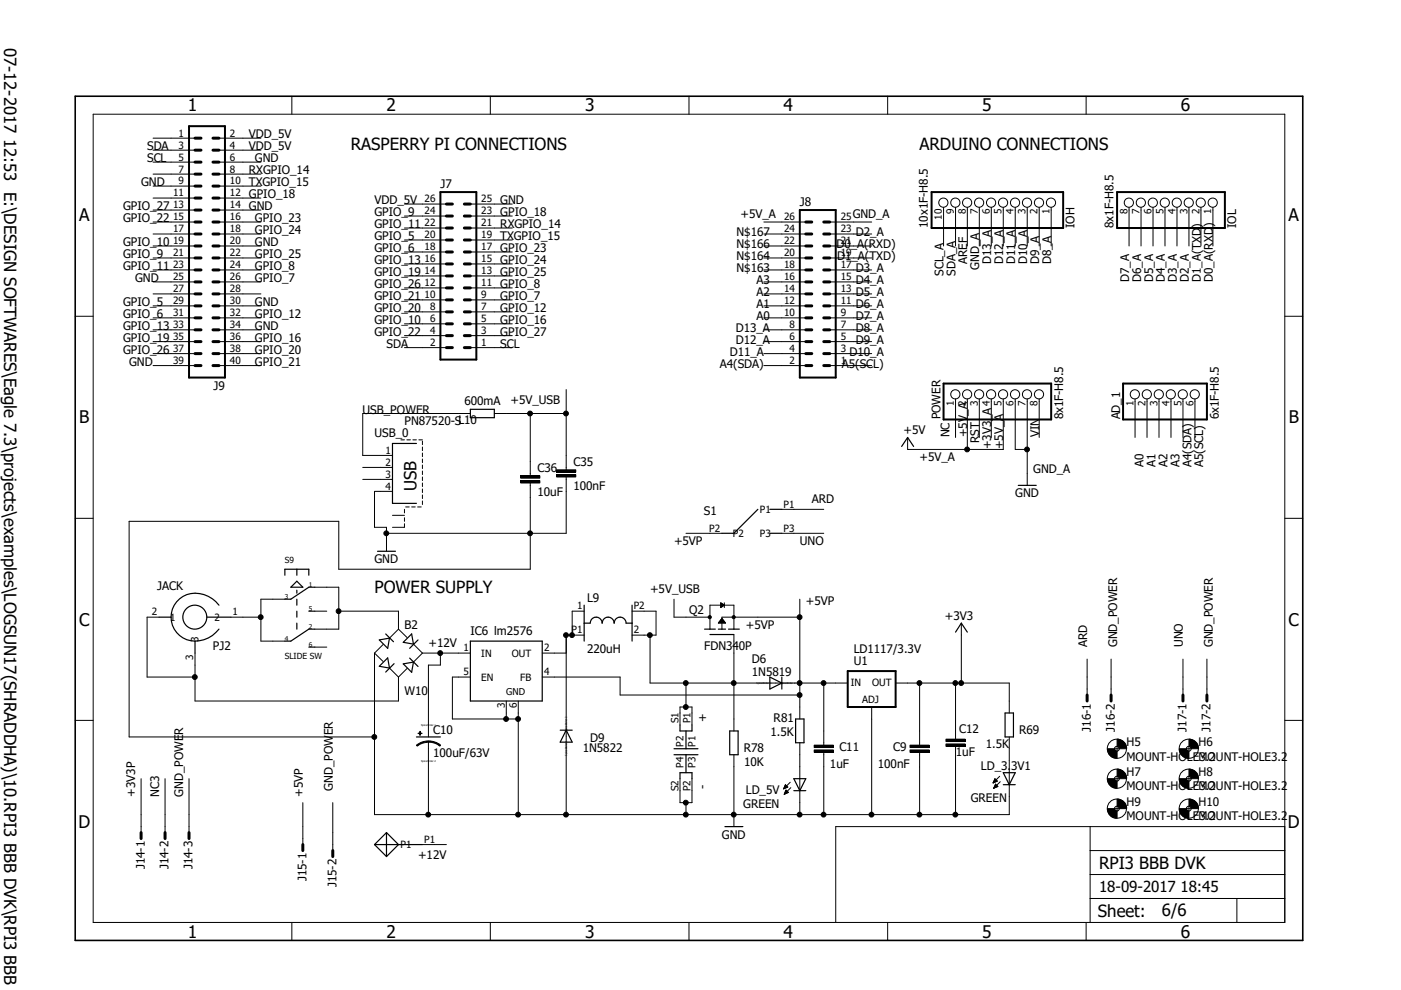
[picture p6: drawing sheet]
<svg xmlns="http://www.w3.org/2000/svg" width="297mm" height="210mm" viewBox="0 0 297 210" stroke-linecap="round" stroke-linejoin="round" font-family="sans-serif">
<g fill="none" stroke="#000" stroke-width=".21">
<path d="M19.8 24.2h252.6v171.4h-252.6zM32.5 29.3h8.8M32.5 31.8h8.8M32.5 34.4h8.8M32.5 36.9h8.8M32.5 39.5h8.8M46.4 29.3h8.9M46.4 31.8h8.9M46.4 34.4h8.9M46.4 36.9h8.9M46.4 39.5h8.9M61.9 20.4v3.8"/>
<path d="M104 20.4v3.8M146.1 20.4v3.8M188.2 20.4v3.8M230.3 20.4v3.8M32.5 42h8.8M32.5 44.5h8.8M32.5 47.1h8.8M32.5 49.6h8.8M32.5 52.2h8.8M32.5 54.7h8.8M32.5 57.2h8.8M32.5 59.8h8.8"/>
<path d="M46.4 42h8.9M46.4 44.5h8.9M46.4 47.1h8.9M46.4 49.6h8.9M46.4 52.2h8.9M46.4 54.7h8.9M46.4 57.2h8.9M46.4 59.8h8.9M85.8 58.5h8.8M85.8 56h8.8M85.8 53.4h8.8M85.8 50.9h8.8"/>
<path d="M85.8 48.3h8.8M85.8 45.8h8.8M85.8 43.3h8.8M99.7 58.5h8.9M99.7 56h8.9M99.7 53.4h8.9M99.7 50.9h8.9M99.7 48.3h8.9M99.7 45.8h8.9M99.7 43.3h8.9M162 47.1h8.8M162 49.6h8.8"/>
<path d="M162 52.2h8.8M162 54.7h8.8M162 57.2h8.8M162 59.8h8.8M175.9 47.1h8.9M175.9 49.6h8.9M175.9 52.2h8.9M175.9 54.7h8.9M175.9 57.2h8.9M175.9 59.8h8.9M200.1 44v8.2M202.6 44v8.2"/>
<path d="M205.1 44v8.2M207.6 44v8.2M210.2 44v8.2M212.7 44v8.2M215.3 44v8.2M217.8 44v8.2M220.3 44v8.2M222.9 44v8.2M239.4 44v8.2M241.9 44v8.2M244.5 44v8.2M247 44v8.2"/>
<path d="M249.5 44v8.2M252.1 44v8.2M254.6 44v8.2M257.2 44v8.2M15.9 67.1h3.9M32.5 62.3h8.8M32.5 64.9h8.8M32.5 67.4h8.8M32.5 69.9h8.8M32.5 72.4h8.8M32.5 75h8.8M32.5 77.5h8.8"/>
<path d="M46.4 62.3h8.9M46.4 64.9h8.9M46.4 67.4h8.9M46.4 69.9h8.9M46.4 72.4h8.9M46.4 75h8.9M46.4 77.5h8.9M85.8 73.7h8.8M85.8 71.2h8.8M85.8 68.7h8.8M85.8 66.1h8.8M85.8 63.6h8.8"/>
<path d="M85.8 61h8.8M99.7 73.7h8.9M99.7 71.2h8.9M99.7 68.7h8.9M99.7 66.1h8.9M99.7 63.6h8.9M99.7 61h8.9M162 62.3h8.8M162 64.9h8.8M162 67.4h8.8M162 69.9h8.8M162 72.4h8.8"/>
<path d="M162 75h8.8M162 77.5h8.8M175.9 62.3h8.9M175.9 64.9h8.9M175.9 67.4h8.9M175.9 69.9h8.9M175.9 72.4h8.9M175.9 75h8.9M175.9 77.5h8.9M272.4 67.1h3.8M76.9 99.1h6.3M85 93.3h.8"/>
<path d="M86.3 93.3h.7M87.5 93.3h.8M88.8 93.3h.8M89.6 93.5v.8M89.6 94.8v.7M89.6 96.1v.7M89.6 97.3v.8M89.6 98.6v.8M89.6 99.9v.7M99.7 87.7h-22.8v8.9h6.3M104.8 87.7h15.2M112.4 87.7v13.2"/>
<path d="M118 99.6h4.1v.5h-4.1zM120 82.6v17M202.6 84.6v8.2M205.1 84.6v10.7M207.6 84.6v8.2M210.2 84.6v8.2M212.7 84.6v10.7h-20.3v-2.5M215.3 84.6v10.7h2.5M217.8 84.6v18.3M220.3 84.6v8.2M240.7 84.6v8.2M243.2 84.6v8.2"/>
<path d="M245.7 84.6v8.2M248.3 84.6v8.2M250.8 84.6v8.2M253.4 84.6v8.2M15.9 109.9h3.9M76.9 101.6h6.3M83.2 104.2h-3.8v7.6h2.5v5.1M83.2 109.3h2.6M85.8 108v.8M85.8 109.8v.7M85.8 111v.8h-2.6M86 107.5h.8"/>
<path d="M87.3 107.5h.7M88.5 107.5h.8M89.6 101.1v.8M89.6 102.4v.8M89.6 103.7v.7M89.6 104.9v.8M89.6 106.2v.8M110.4 101.9h4.1v.5h-4.1zM110.4 100.9h4.1v.5h-4.1zM112.4 102.4v18.3h-40.6v-10.2h-44.4v45.8h52M118 100.6h4.1v.5h-4.1zM120 101.1v12h-38.1"/>
<path d="M145.4 113.1h7.7M165.8 113.1h8.9M165.8 108h8.9M272.4 109.9h3.8M33.7 130.9h-2.5v12.7h10.1M41.3 138.5v10.1h43.2v-5M49 130.9h6.3M60.4 127h-5.1v8.9h5.1M66.7 129.6h2.6M66.7 124.5h5.1v8.9h-5.1M66.7 137.2h2.6M71.8 129.6h12.7v3.8"/>
<path d="M79.4 138.5l1.8 1.8M79.4 138.5v34.2h134.6v-16.4M81.2 136.7l-1.8 1.8M84.5 133.4l-1.9 1.9M84.5 133.4l1.8 1.8M87.7 136.6l1.9 1.9M89.6 138.5l-1.9 1.9M89.6 138.5h10.1M93.4 138.5v2.5h-2.6v15.3M115 138.5h5M123.9 134.7h-3.9v38M123.9 129.6h-2.6v5.1"/>
<path d="M134 129.6h5.1v5.1h-5.1M137.8 134.7v10.1h41.9M142.9 127v3.9h7.6M150.5 133.4v-5.1h5.1v5.1M152.3 132h1.5M152.4 132h1.3M152.5 131.9h1.2M152.6 131.8h1M152.6 131.7h.9M152.7 131.6h.7M152.7 131.5h.7M152.8 127.8l.8 .5-.8 .5z"/>
<path d="M152.8 128.8h.1M152.8 128.7h.2M152.8 128.6h.3M152.8 128.5h.5M152.8 128.4h.6M152.8 128.2h.7M152.8 128.1h.5M152.8 128.1h.4M152.8 128h.3M152.8 127.9h.1M152.8 131.4h.5M152.9 131.4h.3"/>
<path d="M152.9 131.3h.3M153 131.2h.1M153.1 131.1l.7 1h-1.5zM153.6 127.8v1M155.6 134.6v20.4M169.6 127v25.4M169.6 130.9h-16.5v2.5M203.8 132.1v12.7M230.5 139.7v7.7M235.6 139.7v7.7M250.8 139.7v7.7M255.9 139.7v7.7"/>
<path d="M15.9 152.7h3.9M82.6 141.6l1.9 2M86.3 141.7l-1.8 1.9M88.3 158a3.9 3.9 0 0 1 2.5-.9v.3a3.8 3.8 0 0 0-2.3 .8zM88.6 155.4l.9 .1zM89 155.1l.1 .8zM90.8 157.1a4 4 0 0 1 2.6 .9l-.2 .2a3.6 3.6 0 0 0-2.4-.8zM90.8 157.2v15.5M99.7 143.6h-3.8v8.8h14M107.3 148.6v3.8M109.9 148.6v24.1M115 143.6h16.5v3.8h38.1"/>
<path d="M144.2 153.7v-3.8h2.5v3.8M145.4 144.8v5.1M169.6 157.5v15.2M172.6 158h4.1v.5h-4.1zM172.6 159h4.1v.5h-4.1zM174.7 144.8v13.2M174.7 159.5v13.2M184.8 149.9v22.8M189.9 144.8h24.1v6.4M192.9 158h4.1v.5h-4.1zM192.9 159h4.1v.5h-4.1zM195 144.8v13.2"/>
<path d="M195 159.5v13.2M200.6 156.7h4v.5h-4zM200.6 157.7h4v.5h-4zM202.6 144.8v11.9M202.6 158.2v14.5M234.8 158.7h1.5l.2 .4 .3 .2v1.5a1.97 1.97 0 0 1-2-2.1zM236.3 158.7h1M236.8 156.7a1.99 1.99 0 0 1 2.1 2h-1.6l-.1-.3-.4-.2zM236.8 158.2v1.1M250 158.7h1.6l.1 .4 .4 .2v1.5a1.97 1.97 0 0 1-2.1-2.1zM251.6 158.7h1M252.1 156.7a1.99 1.99 0 0 1 2 2h-1.5l-.1-.3-.4-.2z"/>
<path d="M252.1 158.2v1.1M272.4 152.7h3.8M29.9 165.1v11.4M35 165.1v11.4M40.1 165.1v11.4M64.2 170.2v8.9M70.6 170.2v10.1M89.6 179.1h5M144.2 165.1v5.1h2.5v-5.1M145.4 170.2v2.5M155.6 160v15.3M166.1 167.2h.1"/>
<path d="M166.2 167.1h.2M166.2 167h.5M166.3 167h.6M166.3 168.4h.1M166.3 166.9h.7M166.3 168.3h.2M166.4 166.8h.5M166.4 168.2h.3M166.4 166.7h.4M166.4 168.1h.5M166.4 166.6h.3M166.4 166.5h.3"/>
<path d="M166.4 168h.8M166.5 166.5h.1M166.5 167.9h.6M166.5 167.9h.5M166.5 166.4l.5 .5-.9 .4zM166.5 167.8h.4M166.6 167.7h.2M166.6 167.6h.1M167.2 168l-.5-.5-.4 .9M167.2 168l-.9 .4M167.5 165.9l-1.4 1.4M167.7 167l-1.4 1.4"/>
<path d="M210.6 166h.1M210.6 165.9h.2M210.6 165.8h.4M210.7 165.7h.5M210.7 167.1h.1M210.7 165.7h.7M210.7 167h.2M210.8 165.6h.6M210.8 167h.3M210.8 165.4h.5M210.8 166.9h.5M210.8 165.4h.4"/>
<path d="M210.8 166.8h.7M210.9 165.3h.2M210.9 166.7h.6M210.9 165.1l.5 .5-.8 .4zM210.9 165.2h.1M210.9 166.6h.5M211 166.5h.4M211 166.5h.3M211.1 166.2l.5 .6-.9 .3zM211.1 166.3h.1M211.9 164.6l-1.3 1.4M212.1 165.7l-1.4 1.4"/>
<path d="M231.1 175.3v20.3M234.8 165.1h1.5l.2 .4 .3 .1v1.5a1.97 1.97 0 0 1-2-2zM234.8 171.4h1.5l.2 .4 .3 .2v1.5a1.97 1.97 0 0 1-2-2.1zM236.3 165.1h1M236.3 171.4h1M236.8 163.1a1.99 1.99 0 0 1 2.1 2h-1.6l-.1-.3-.4-.2zM236.8 169.4a1.99 1.99 0 0 1 2.1 2h-1.6l-.1-.3-.4-.2zM236.8 164.6v1M236.8 170.9v1.1M250 165.1h1.6l.1 .4 .4 .1v1.5a1.97 1.97 0 0 1-2.1-2zM250 171.4h1.6l.1 .4 .4 .2v1.5a1.97 1.97 0 0 1-2.1-2.1zM251.6 165.1h1"/>
<path d="M251.6 171.4h1M252.1 163.1a1.99 1.99 0 0 1 2 2h-1.5l-.1-.3-.4-.2zM252.1 169.4a1.99 1.99 0 0 1 2 2h-1.5l-.1-.3-.4-.2zM252.1 164.6v1M252.1 170.9v1.1M272.4 175.3h-95.2v20.3M61.9 195.6v3.8M104 195.6v3.8M146.1 195.6v3.8M188.2 195.6v3.8M230.3 195.6v3.8M231.1 190.5h41.3"/>
<path d="M231.1 185.4h41.3M231.1 180.3h41.3M262.2 190.5v5.1"/>
<circle cx="200" cy="43" r=".98"/>
<circle cx="202.6" cy="43" r=".98"/>
<circle cx="205" cy="43" r=".98"/>
<circle cx="207.6" cy="43" r=".98"/>
<circle cx="210.1" cy="43" r=".98"/>
<circle cx="212.7" cy="43" r=".98"/>
<circle cx="215.2" cy="43" r=".98"/>
<circle cx="217.7" cy="43" r=".98"/>
<circle cx="220.3" cy="43" r=".98"/>
<circle cx="222.8" cy="43" r=".98"/>
<circle cx="239.3" cy="43" r=".98"/>
<circle cx="241.9" cy="43" r=".98"/>
<circle cx="244.4" cy="43" r=".98"/>
<circle cx="247" cy="43" r=".98"/>
<circle cx="249.5" cy="43" r=".98"/>
<circle cx="252" cy="43" r=".98"/>
<circle cx="254.6" cy="43" r=".98"/>
<circle cx="257.1" cy="43" r=".98"/>
<circle cx="112.4" cy="87.7" r=".51"/>
<circle cx="120" cy="87.7" r=".51"/>
<circle cx="202.6" cy="83.6" r=".98"/>
<circle cx="205" cy="95.3" r=".51"/>
<circle cx="205" cy="83.6" r=".98"/>
<circle cx="207.6" cy="83.6" r=".98"/>
<circle cx="210.1" cy="83.6" r=".98"/>
<circle cx="212.7" cy="83.6" r=".98"/>
<circle cx="215.2" cy="83.6" r=".98"/>
<circle cx="217.7" cy="95.3" r=".51"/>
<circle cx="217.7" cy="83.6" r=".98"/>
<circle cx="220.3" cy="83.6" r=".98"/>
<circle cx="240.6" cy="83.6" r=".98"/>
<circle cx="243.1" cy="83.6" r=".98"/>
<circle cx="245.7" cy="83.6" r=".98"/>
<circle cx="248.2" cy="83.6" r=".98"/>
<circle cx="250.8" cy="83.6" r=".98"/>
<circle cx="253.3" cy="83.6" r=".98"/>
<circle cx="81.9" cy="113.1" r=".51"/>
<circle cx="112.4" cy="113.1" r=".51"/>
<circle cx="55.3" cy="130.8" r=".51"/>
<circle cx="71.8" cy="129.6" r=".51"/>
<circle cx="93.3" cy="138.5" r=".51"/>
<circle cx="120" cy="134.7" r=".51"/>
<circle cx="121.3" cy="134.7" r=".51"/>
<circle cx="137.8" cy="134.7" r=".51"/>
<circle cx="150.5" cy="130.9" r=".33"/>
<circle cx="155.6" cy="130.9" r=".33"/>
<circle cx="169.5" cy="130.8" r=".51"/>
<circle cx="41.3" cy="143.5" r=".51"/>
<circle cx="79.4" cy="156.2" r=".51"/>
<circle cx="107.3" cy="152.4" r=".51"/>
<circle cx="109.8" cy="152.4" r=".51"/>
<circle cx="145.4" cy="144.8" r=".51"/>
<circle cx="145.4" cy="149.9" r=".51"/>
<circle cx="155.6" cy="144.8" r=".51"/>
<circle cx="169.5" cy="144.8" r=".51"/>
<circle cx="169.5" cy="147.4" r=".51"/>
<circle cx="174.6" cy="144.8" r=".51"/>
<circle cx="194.9" cy="144.8" r=".51"/>
<circle cx="202.6" cy="144.8" r=".51"/>
<circle cx="203.8" cy="144.8" r=".51"/>
<circle cx="236.8" cy="158.7" r=".51"/>
<circle cx="236.8" cy="158.7" r="2.04"/>
<circle cx="252" cy="158.7" r="2.04"/>
<circle cx="252" cy="158.7" r=".51"/>
<circle cx="90.8" cy="172.7" r=".51"/>
<circle cx="109.8" cy="172.7" r=".51"/>
<circle cx="120" cy="172.7" r=".51"/>
<circle cx="145.4" cy="170.2" r=".51"/>
<circle cx="145.4" cy="172.7" r=".51"/>
<circle cx="155.6" cy="172.7" r=".51"/>
<circle cx="169.5" cy="172.7" r=".51"/>
<circle cx="174.6" cy="172.7" r=".51"/>
<circle cx="184.8" cy="172.7" r=".51"/>
<circle cx="194.9" cy="172.7" r=".51"/>
<circle cx="202.6" cy="172.7" r=".51"/>
<circle cx="236.8" cy="171.4" r=".51"/>
<circle cx="236.8" cy="165.1" r=".51"/>
<circle cx="236.8" cy="165.1" r="2.04"/>
<circle cx="236.8" cy="171.4" r="2.04"/>
<circle cx="252" cy="171.4" r=".51"/>
<circle cx="252" cy="165.1" r="2.04"/>
<circle cx="252" cy="165.1" r=".51"/>
<circle cx="252" cy="171.4" r="2.04"/>
</g>
<path d="M15.9 20.4h260.3v179h-260.3z" fill="none" stroke="#000" stroke-width=".34"/>
<path d="M40.1 26.8h7.6v53.3h-7.6zM93.4 40.7h7.6v35.5h-7.6zM169.6 44.5h7.6v35.6h-7.6zM197.5 40.7h27.9v7.6h-27.9zM236.8 40.7h22.9v7.6h-22.9zM200.1 81.3h22.8v7.6h-22.8zM238.1 81.3h17.8v7.6h-17.8zM179.7 142.3h10.2v7.6h-10.2z" fill="none" stroke="#000" stroke-width=".42"/>
<g fill="none" stroke="#000" stroke-width=".63">
<path d="M41.3 39.5h1.3M41.3 36.9h1.3M41.3 34.4h1.3M41.3 31.8h1.3M41.3 29.3h1.3M45.2 39.5h1.2M45.2 36.9h1.2M45.2 34.4h1.2M45.2 31.8h1.2M45.2 29.3h1.2M41.3 42h1.3M41.3 44.5h1.3"/>
<path d="M41.3 47.1h1.3M41.3 49.6h1.3M41.3 52.2h1.3M41.3 54.7h1.3M41.3 57.2h1.3M41.3 59.8h1.3M45.2 42h1.2M45.2 44.5h1.2M45.2 47.1h1.2M45.2 49.6h1.2M45.2 52.2h1.2M45.2 54.7h1.2"/>
<path d="M45.2 57.2h1.2M45.2 59.8h1.2M94.6 58.5h1.3M94.6 56h1.3M94.6 53.4h1.3M94.6 50.9h1.3M94.6 48.3h1.3M94.6 45.8h1.3M94.6 43.3h1.3M98.5 58.5h1.2M98.5 56h1.2M98.5 53.4h1.2"/>
<path d="M98.5 50.9h1.2M98.5 48.3h1.2M98.5 45.8h1.2M98.5 43.3h1.2M170.8 47.1h1.3M170.8 49.6h1.3M170.8 52.2h1.3M170.8 54.7h1.3M170.8 57.2h1.3M170.8 59.8h1.3M174.7 47.1h1.2M174.7 49.6h1.2"/>
<path d="M174.7 52.2h1.2M174.7 54.7h1.2M174.7 57.2h1.2M174.7 59.8h1.2M41.3 62.3h1.3M41.3 64.9h1.3M41.3 67.4h1.3M41.3 69.9h1.3M41.3 72.4h1.3M41.3 75h1.3M41.3 77.5h1.3M45.2 62.3h1.2"/>
<path d="M45.2 64.9h1.2M45.2 67.4h1.2M45.2 69.9h1.2M45.2 72.4h1.2M45.2 75h1.2M45.2 77.5h1.2M94.6 63.6h1.3M94.6 66.1h1.3M94.6 68.7h1.3M94.6 71.2h1.3M94.6 73.7h1.3M94.6 61h1.3"/>
<path d="M98.5 63.6h1.2M98.5 66.1h1.2M98.5 68.7h1.2M98.5 71.2h1.2M98.5 73.7h1.2M98.5 61h1.2M170.8 62.3h1.3M170.8 64.9h1.3M170.8 67.4h1.3M170.8 69.9h1.3M170.8 72.4h1.3M170.8 75h1.3"/>
<path d="M170.8 77.5h1.3M174.7 62.3h1.2M174.7 64.9h1.2M174.7 67.4h1.2M174.7 69.9h1.2M174.7 72.4h1.2M174.7 75h1.2M174.7 77.5h1.2M230.5 147.4v1.2M235.6 147.4v1.2M250.8 147.4v1.2M255.9 147.4v1.2"/>
<path d="M29.9 176.5v1.3M35 176.5v1.3M40.1 176.5v1.3M64.2 179.1v1.2M70.6 180.3v1.3"/>
</g>
<g fill="none" stroke="#000" stroke-width=".25">
<path d="M88.3 94h-5.1v12.7h5.1M99.7 86.8h5.1v1.8h-5.1zM191.2 94.7l1.2-1.9 1.3 1.9M80 116.9h3.8M160.7 108l-5.1 5.1h-2.5M163.2 113.1h2.6M163.2 108h2.6M215.9 102.9h3.8M33.7 130.9h2.6M36.3 130.9a5.1 5.1 0 0 0 5 5M41.3 135.9v2.6M43.9 130.9h5.1"/>
<path d="M46.4 128.3a5.9 5.9 0 0 0-8.3-1.3 5 5 0 0 0-1.8 3.9M46.4 133.4a6.4 6.4 0 0 1-5.1 2.5M60.4 122v-1.3h5.1v1.3M62.9 123.2l1.3 1.3h-2.5zM62.9 120.7v1.3M62.9 125.1v.7M62.9 127v1.3M62.9 129.6v1.3M62.9 132.1v1.3M65.5 129.6h1.2M65.5 137.2h1.2M66.7 133.4h-1.2l-3.8 2.5h-1.3"/>
<path d="M66.7 124.5h-1.2l-3.8 2.5h-1.3M80.4 135.7l2.2-.4-.4 2.2zM81.8 134.4l1.6 1.7M82.2 139.5l.4 2.1-2.2-.3zM86.9 139.5l1.7 1.8M87.3 134.4l.4 2.2-2.2-.4zM88.6 135.7l-1.7 1.8M99.7 135.9h15.3v12.7h-15.3zM123.9 132.1h1.2a1.27 1.27 0 0 1 1.3-1.2 1.27 1.27 0 0 1 1.3 1.2 1.27 1.27 0 0 1 1.2-1.2 1.27 1.27 0 0 1 1.3 1.2 1.27 1.27 0 0 1 1.3-1.2 1.27 1.27 0 0 1 1.2 1.2h1.3M123.9 128.3v7.6M134 128.3v7.6M149.4 133.4h2.3"/>
<path d="M150.5 134.5h5.1M152.3 133.4h1.5M154.5 133.4h2.2M202.6 134l1.2-1.9 1.3 1.9M83.6 140.7l-1.8 1.8M85.5 140.8l2.2-.4-.4 2.1zM88.3 156.3h5.1M118.8 154.8h2.5M120 154.8l1.3 2.6h-2.5zM142.9 158.7h5.1M144.2 153.7v1.3h2.5v-1.3M145.4 155v3.7"/>
<path d="M154.7 155h1.8v5h-1.8zM163.2 143.6l2.6 1.2-2.6 1.3zM165.8 143.6v2.5M168.7 152.4h1.8v5.1h-1.8zM213.1 151.2h1.8v5.1h-1.8zM79.4 179.1l2.5 2.5M79.4 179.1h10.2M81.9 176.5l2.6 2.6-2.6 2.5M81.9 176.5l-2.5 2.6M81.9 176.5v5.1M142.9 160h5.1M144.2 165.1v-1.3h2.5v1.3"/>
<path d="M145.4 160v3.8M153.7 175.3h3.8M168.3 165.1h2.5l-1.2 2.5zM168.3 167.6h2.5M212.7 163.8h2.6l-1.3 2.6zM212.7 166.4h2.6"/>
<circle cx="41.3" cy="130.9" r="2.54"/>
</g>
<g fill="#000">
<path d="M118 99.6h4.1v.5h-4.1z" fill-rule="evenodd"/>
<path d="M110.4 101.9h4.1v.5h-4.1z" fill-rule="evenodd"/>
<path d="M110.4 100.9h4.1v.5h-4.1z" fill-rule="evenodd"/>
<path d="M118 100.6h4.1v.5h-4.1z" fill-rule="evenodd"/>
<path d="M88.6 155.4l.9 .1z" fill-rule="evenodd"/>
<path d="M89 155.1l.1 .8z" fill-rule="evenodd"/>
<path d="M88.3 158a3.9 3.9 0 0 1 2.5-.9v.3a3.8 3.8 0 0 0-2.3 .8z" fill-rule="evenodd"/>
<path d="M90.8 157.1a4 4 0 0 1 2.6 .9l-.2 .2a3.6 3.6 0 0 0-2.4-.8z" fill-rule="evenodd"/>
<path d="M172.6 158h4.1v.5h-4.1z" fill-rule="evenodd"/>
<path d="M172.6 159h4.1v.5h-4.1z" fill-rule="evenodd"/>
<path d="M192.9 158h4.1v.5h-4.1z" fill-rule="evenodd"/>
<path d="M192.9 159h4.1v.5h-4.1z" fill-rule="evenodd"/>
<path d="M200.6 156.7h4v.5h-4z" fill-rule="evenodd"/>
<path d="M200.6 157.7h4v.5h-4z" fill-rule="evenodd"/>
<path d="M234.8 158.7h1.5l.2 .4 .3 .2v1.5a1.97 1.97 0 0 1-2-2.1z" fill-rule="evenodd"/>
<path d="M236.8 156.7a1.99 1.99 0 0 1 2.1 2h-1.6l-.1-.3-.4-.2z" fill-rule="evenodd"/>
<path d="M250 158.7h1.6l.1 .4 .4 .2v1.5a1.97 1.97 0 0 1-2.1-2.1z" fill-rule="evenodd"/>
<path d="M252.1 156.7a1.99 1.99 0 0 1 2 2h-1.5l-.1-.3-.4-.2z" fill-rule="evenodd"/>
<path d="M234.8 165.1h1.5l.2 .4 .3 .1v1.5a1.97 1.97 0 0 1-2-2z" fill-rule="evenodd"/>
<path d="M234.8 171.4h1.5l.2 .4 .3 .2v1.5a1.97 1.97 0 0 1-2-2.1z" fill-rule="evenodd"/>
<path d="M236.8 163.1a1.99 1.99 0 0 1 2.1 2h-1.6l-.1-.3-.4-.2z" fill-rule="evenodd"/>
<path d="M236.8 169.4a1.99 1.99 0 0 1 2.1 2h-1.6l-.1-.3-.4-.2z" fill-rule="evenodd"/>
<path d="M250 165.1h1.6l.1 .4 .4 .1v1.5a1.97 1.97 0 0 1-2.1-2z" fill-rule="evenodd"/>
<path d="M250 171.4h1.6l.1 .4 .4 .2v1.5a1.97 1.97 0 0 1-2.1-2.1z" fill-rule="evenodd"/>
<path d="M252.1 163.1a1.99 1.99 0 0 1 2 2h-1.5l-.1-.3-.4-.2z" fill-rule="evenodd"/>
<path d="M252.1 169.4a1.99 1.99 0 0 1 2 2h-1.5l-.1-.3-.4-.2z" fill-rule="evenodd"/>
<circle cx="112.4" cy="87.7" r=".51"/>
<circle cx="120" cy="87.7" r=".51"/>
<circle cx="205" cy="95.3" r=".51"/>
<circle cx="217.7" cy="95.3" r=".51"/>
<circle cx="81.9" cy="113.1" r=".51"/>
<circle cx="112.4" cy="113.1" r=".51"/>
<circle cx="55.3" cy="130.8" r=".51"/>
<circle cx="71.8" cy="129.6" r=".51"/>
<circle cx="93.3" cy="138.5" r=".51"/>
<circle cx="120" cy="134.7" r=".51"/>
<circle cx="121.3" cy="134.7" r=".51"/>
<circle cx="137.8" cy="134.7" r=".51"/>
<circle cx="150.5" cy="130.9" r=".33"/>
<circle cx="155.6" cy="130.9" r=".33"/>
<circle cx="169.5" cy="130.8" r=".51"/>
<circle cx="41.3" cy="143.5" r=".51"/>
<circle cx="79.4" cy="156.2" r=".51"/>
<circle cx="107.3" cy="152.4" r=".51"/>
<circle cx="109.8" cy="152.4" r=".51"/>
<circle cx="145.4" cy="144.8" r=".51"/>
<circle cx="145.4" cy="149.9" r=".51"/>
<circle cx="155.6" cy="144.8" r=".51"/>
<circle cx="169.5" cy="144.8" r=".51"/>
<circle cx="169.5" cy="147.4" r=".51"/>
<circle cx="174.6" cy="144.8" r=".51"/>
<circle cx="194.9" cy="144.8" r=".51"/>
<circle cx="202.6" cy="144.8" r=".51"/>
<circle cx="203.8" cy="144.8" r=".51"/>
<circle cx="90.8" cy="172.7" r=".51"/>
<circle cx="109.8" cy="172.7" r=".51"/>
<circle cx="120" cy="172.7" r=".51"/>
<circle cx="145.4" cy="170.2" r=".51"/>
<circle cx="145.4" cy="172.7" r=".51"/>
<circle cx="155.6" cy="172.7" r=".51"/>
<circle cx="169.5" cy="172.7" r=".51"/>
<circle cx="174.6" cy="172.7" r=".51"/>
<circle cx="184.8" cy="172.7" r=".51"/>
<circle cx="194.9" cy="172.7" r=".51"/>
<circle cx="202.6" cy="172.7" r=".51"/>
</g>
<g font-size="3.7">
<text x="39.8" y="23.6">1</text>
<text x="81.9" y="23.6">2</text>
<text x="124.1" y="23.6">3</text>
<text x="166.1" y="23.6">4</text>
<text x="208.3" y="23.6">5</text>
<text x="250.4" y="23.6">6</text>
<text x="16.7" y="46.9">A</text>
<text x="273.2" y="46.9">A</text>
<text x="16.8" y="89.8">B</text>
<text x="273.2" y="89.8">B</text>
<text x="16.7" y="132.6">C</text>
<text x="273.2" y="132.6">C</text>
<text x="16.6" y="175.5">D</text>
<text x="273.1" y="175.5">D</text>
<text x="39.8" y="198.8">1</text>
<text x="81.9" y="198.8">2</text>
<text x="124.1" y="198.8">3</text>
<text x="166.1" y="198.8">4</text>
<text x="208.3" y="198.8">5</text>
<text x="250.4" y="198.8">6</text>
</g>
<g font-size="3.6">
<text x=".9" y="10.1" transform="rotate(90 .9 10.1)">07-12-2017 12:53 E:\DESIGN SOFTWARES\Eagle 7.3\projects\examples\LOGSUN17(SHRADDHA)\10.RPI3 BBB DVK\RPI3 BBB D</text>
<text x="74.4" y="31.8">RASPERRY PI CONNECTIONS</text>
<text x="195" y="31.8">ARDUINO CONNECTIONS</text>
<text x="88.3" y="104.2" transform="rotate(-90 88.3 104.2)">USB</text>
<text x="79.4" y="125.8">POWER SUPPLY</text>
<text x="233" y="184.1">RPI3 BBB DVK</text>
<text x="232.8" y="194.4">Sheet:</text>
<text x="246.4" y="194.3">6/6</text>
</g>
<text font-size="3.2" x="233" y="189.2">18-09-2017 18:45</text>
<g font-size="2.5">
<text x="52.8" y="29.3">VDD_5V</text>
<text x="31.2" y="34.4">SCL</text>
<text x="31.2" y="31.8">SDA</text>
<text x="52.8" y="31.8">VDD_5V</text>
<text x="54" y="34.4">GND</text>
<text x="29.9" y="39.5">GND</text>
<text x="52.8" y="39.5">TXGPIO_15</text>
<text x="52.8" y="42">GPIO_18</text>
<text x="52.8" y="36.9">RXGPIO_14</text>
<text x="93.4" y="40">J7</text>
<text x="26.1" y="44.5">GPIO_27</text>
<text x="26.1" y="47.1">GPIO_22</text>
<text x="52.8" y="44.5">GND</text>
<text x="54" y="47.1">GPIO_23</text>
<text x="79.4" y="43.3">VDD_5V</text>
<text x="79.4" y="45.8">GPIO_9</text>
<text x="106.1" y="43.3">GND</text>
<text x="106.1" y="45.8">GPIO_18</text>
<text x="157" y="46.3">+5V_A</text>
<text x="169.6" y="43.8">J8</text>
<text x="180.8" y="46.3">GND_A</text>
<text x="26.1" y="52.2">GPIO_10</text>
<text x="54" y="49.6">GPIO_24</text>
<text x="54" y="52.2">GND</text>
<text x="79.4" y="53.4">GPIO_6</text>
<text x="79.4" y="50.9">GPIO_5</text>
<text x="79.4" y="48.3">GPIO_11</text>
<text x="106.1" y="50.9">TXGPIO_15</text>
<text x="106.1" y="53.4">GPIO_23</text>
<text x="106.1" y="48.3">RXGPIO_14</text>
<text x="156.2" y="52.7">N$166</text>
<text x="156.2" y="50.1">N$167</text>
<text x="177.4" y="52.7">D0_A(RXD)</text>
<text x="181.5" y="50.1">D2_A</text>
<text x="196.8" y="48.3" transform="rotate(-90 196.8 48.3)">10x1F-H8.5</text>
<text x="227.8" y="48.3" transform="rotate(-90 227.8 48.3)">IOH</text>
<text x="236.1" y="48.3" transform="rotate(-90 236.1 48.3)">8x1F-H8.5</text>
<text x="262.1" y="48.3" transform="rotate(-90 262.1 48.3)">IOL</text>
<text x="26.1" y="57.2">GPIO_11</text>
<text x="26.1" y="54.7">GPIO_9</text>
<text x="28.6" y="59.8">GND</text>
<text x="54" y="54.7">GPIO_25</text>
<text x="54" y="57.2">GPIO_8</text>
<text x="54" y="59.8">GPIO_7</text>
<text x="79.4" y="56">GPIO_13</text>
<text x="79.4" y="58.5">GPIO_19</text>
<text x="106.1" y="56">GPIO_24</text>
<text x="106.1" y="58.5">GPIO_25</text>
<text x="156.2" y="57.7">N$163</text>
<text x="156.2" y="55.2">N$164</text>
<text x="177.5" y="55.2">D1_A(TXD)</text>
<text x="181.5" y="57.7">D3_A</text>
<text x="200" y="58.5" transform="rotate(-90 200 58.5)">SCL_A</text>
<text x="202.6" y="58.5" transform="rotate(-90 202.6 58.5)">SDA_A</text>
<text x="205.1" y="56" transform="rotate(-90 205.1 56)">AREF</text>
<text x="207.6" y="57.2" transform="rotate(-90 207.6 57.2)">GND_A</text>
<text x="210.2" y="56" transform="rotate(-90 210.2 56)">D13_A</text>
<text x="212.7" y="56" transform="rotate(-90 212.7 56)">D12_A</text>
<text x="215.3" y="56" transform="rotate(-90 215.3 56)">D11_A</text>
<text x="217.8" y="56" transform="rotate(-90 217.8 56)">D10_A</text>
<text x="220.3" y="56" transform="rotate(-90 220.3 56)">D9_A</text>
<text x="222.9" y="56" transform="rotate(-90 222.9 56)">D8_A</text>
<text x="239.4" y="59.8" transform="rotate(-90 239.4 59.8)">D7_A</text>
<text x="241.9" y="59.8" transform="rotate(-90 241.9 59.8)">D6_A</text>
<text x="244.5" y="59.8" transform="rotate(-90 244.5 59.8)">D5_A</text>
<text x="247" y="59.8" transform="rotate(-90 247 59.8)">D4_A</text>
<text x="249.5" y="59.8" transform="rotate(-90 249.5 59.8)">D3_A</text>
<text x="252.1" y="59.8" transform="rotate(-90 252.1 59.8)">D2_A</text>
<text x="254.6" y="59.8" transform="rotate(-90 254.6 59.8)">D1_A(TXD)</text>
<text x="257.2" y="59.8" transform="rotate(-90 257.2 59.8)">D0_A(RXD)</text>
<text x="26.1" y="64.9">GPIO_5</text>
<text x="54" y="64.9">GND</text>
<text x="79.4" y="63.6">GPIO_21</text>
<text x="79.4" y="61">GPIO_26</text>
<text x="106.1" y="61">GPIO_8</text>
<text x="106.1" y="63.6">GPIO_7</text>
<text x="160.4" y="60.3">A3</text>
<text x="160.4" y="62.8">A2</text>
<text x="160.4" y="65.4">A1</text>
<text x="181.5" y="60.3">D4_A</text>
<text x="181.5" y="62.8">D5_A</text>
<text x="181.5" y="65.4">D6_A</text>
<text x="26.1" y="69.9">GPIO_13</text>
<text x="26.1" y="67.4">GPIO_6</text>
<text x="54" y="67.4">GPIO_12</text>
<text x="54" y="69.9">GND</text>
<text x="79.4" y="71.2">GPIO_22</text>
<text x="79.4" y="68.7">GPIO_10</text>
<text x="79.4" y="66.1">GPIO_20</text>
<text x="106.1" y="66.1">GPIO_12</text>
<text x="106.1" y="68.7">GPIO_16</text>
<text x="106.1" y="71.2">GPIO_27</text>
<text x="156" y="70.4">D13_A</text>
<text x="160.4" y="67.9">A0</text>
<text x="181.5" y="67.9">D7_A</text>
<text x="181.5" y="70.4">D8_A</text>
<text x="26.1" y="75">GPIO_26</text>
<text x="26.1" y="72.5">GPIO_19</text>
<text x="27.4" y="77.5">GND</text>
<text x="54" y="72.5">GPIO_16</text>
<text x="54" y="75">GPIO_20</text>
<text x="54" y="77.5">GPIO_21</text>
<text x="81.9" y="73.7">SDA</text>
<text x="106.1" y="73.7">SCL</text>
<text x="154.7" y="75.5">D11_A</text>
<text x="156" y="73">D12_A</text>
<text x="180.1" y="75.5">D10_A</text>
<text x="181.5" y="73">D9_A</text>
<text x="45.3" y="82.7">J9</text>
<text x="152.6" y="78">A4(SDA)</text>
<text x="178.5" y="78">A5(SCL)</text>
<text x="76.9" y="87.7">USB_POWER</text>
<text x="98.5" y="85.9">600mA</text>
<text x="108.2" y="85.6">+5V_USB</text>
<text x="199.4" y="88.9" transform="rotate(-90 199.4 88.9)">POWER</text>
<text x="225.4" y="88.9" transform="rotate(-90 225.4 88.9)">8x1F-H8.5</text>
<text x="237.5" y="88.9" transform="rotate(-90 237.5 88.9)">AD_1</text>
<text x="258.4" y="88.9" transform="rotate(-90 258.4 88.9)">6x1F-H8.5</text>
<text x="79.4" y="92.8">USB_0</text>
<text x="85.8" y="90.2">PN87520-SL10</text>
<text x="191.6" y="92">+5V</text>
<text x="201.3" y="92.8" transform="rotate(-90 201.3 92.8)">NC</text>
<text x="205.1" y="92.8" transform="rotate(-90 205.1 92.8)">+5V_A</text>
<text x="207.6" y="94" transform="rotate(-90 207.6 94)">RST</text>
<text x="210.2" y="95.3" transform="rotate(-90 210.2 95.3)">+3V3_A</text>
<text x="212.7" y="95.3" transform="rotate(-90 212.7 95.3)">+5V_A</text>
<text x="220.3" y="92.8" transform="rotate(-90 220.3 92.8)">VIN</text>
<text x="113.9" y="100">C36</text>
<text x="121.6" y="98.7">C35</text>
<text x="195" y="97.8">+5V_A</text>
<text x="219.1" y="100.4">GND_A</text>
<text x="242.4" y="99.1" transform="rotate(-90 242.4 99.1)">A0</text>
<text x="245" y="99.1" transform="rotate(-90 245 99.1)">A1</text>
<text x="247.5" y="99.1" transform="rotate(-90 247.5 99.1)">A2</text>
<text x="250" y="99.1" transform="rotate(-90 250 99.1)">A3</text>
<text x="252.6" y="99.1" transform="rotate(-90 252.6 99.1)">A4(SDA)</text>
<text x="255.1" y="99.1" transform="rotate(-90 255.1 99.1)">A5(SCL)</text>
<text x="113.9" y="105.1">10uF</text>
<text x="121.6" y="103.8">100nF</text>
<text x="172.1" y="106.7">ARD</text>
<text x="215.3" y="105.5">GND</text>
<text x="149.3" y="109.3">S1</text>
<text x="79.4" y="119.4">GND</text>
<text x="142.9" y="115.6">+5VP</text>
<text x="169.6" y="115.6">UNO</text>
<text x="33.3" y="125">JACK</text>
<text x="137.8" y="125.8">+5V_USB</text>
<text x="124.5" y="127.7">L9</text>
<text x="146.1" y="130.1">Q2</text>
<text x="170.8" y="128.3">+5VP</text>
<text x="200.3" y="131.4">+3V3</text>
<text x="45.2" y="137.7">PJ2</text>
<text x="85.8" y="133.4">B2</text>
<text x="90.8" y="137.2">+12V</text>
<text x="99.7" y="134.7">IC6 lm2576</text>
<text x="149.3" y="137.7">FDN340P</text>
<text x="158.1" y="133.4">+5VP</text>
<text x="230.5" y="137.2" transform="rotate(-90 230.5 137.2)">ARD</text>
<text x="236.8" y="137.2" transform="rotate(-90 236.8 137.2)">GND_POWER</text>
<text x="250.8" y="137.2" transform="rotate(-90 250.8 137.2)">UNO</text>
<text x="257.2" y="137.2" transform="rotate(-90 257.2 137.2)">GND_POWER</text>
<text x="124.5" y="138.5">220uH</text>
<text x="159.4" y="140.5">D6</text>
<text x="159.4" y="143.3">1N5819</text>
<text x="181" y="141">U1</text>
<text x="181" y="138.5">LD1117/3.3V</text>
<text x="85.8" y="147.4">W10</text>
<text x="91.8" y="155.6">C10</text>
<text x="149.8" y="153" transform="rotate(-90 149.8 153)">+</text>
<text x="163.4" y="156">1.5K</text>
<text x="164" y="153.2">R81</text>
<text x="203.4" y="155.4">C12</text>
<text x="216.1" y="155.7">R69</text>
<text x="231.3" y="155.2" transform="rotate(-90 231.3 155.2)">J16-1</text>
<text x="236.3" y="155.2" transform="rotate(-90 236.3 155.2)">J16-2</text>
<text x="251.6" y="155.2" transform="rotate(-90 251.6 155.2)">J17-1</text>
<text x="256.7" y="155.2" transform="rotate(-90 256.7 155.2)">J17-2</text>
<text x="91.8" y="160.4">100uF/63V</text>
<text x="123.6" y="159.5">1N5822</text>
<text x="125.1" y="157.2">D9</text>
<text x="157.7" y="159.5">R78</text>
<text x="178" y="159.2">C11</text>
<text x="189.4" y="159.2">C9</text>
<text x="202.6" y="160.2">1uF</text>
<text x="209" y="158.5">1.5K</text>
<text x="238.9" y="158.2">H5</text>
<text x="238.9" y="161.2">MOUNT-HOLE3.2</text>
<text x="254.1" y="158.2">H6</text>
<text x="254.1" y="161.2">MOUNT-HOLE3.2</text>
<text x="70.6" y="167.6" transform="rotate(-90 70.6 167.6)">GND_POWER</text>
<text x="149.8" y="167.3" transform="rotate(-90 149.8 167.3)">-</text>
<text x="157.8" y="162.3">10K</text>
<text x="176" y="162.8">1uF</text>
<text x="186.1" y="162.8">100nF</text>
<text x="208" y="163.3">LD_3.3V1</text>
<text x="238.9" y="164.5">H7</text>
<text x="238.9" y="167.6">MOUNT-HOLE3.2</text>
<text x="254.1" y="164.5">H8</text>
<text x="254.1" y="167.6">MOUNT-HOLE3.2</text>
<text x="28.6" y="168.9" transform="rotate(-90 28.6 168.9)">+3V3P</text>
<text x="33.7" y="168.9" transform="rotate(-90 33.7 168.9)">NC3</text>
<text x="38.8" y="168.9" transform="rotate(-90 38.8 168.9)">GND_POWER</text>
<text x="64.2" y="168.9" transform="rotate(-90 64.2 168.9)">+5VP</text>
<text x="157.6" y="171.3">GREEN</text>
<text x="158.1" y="168.4">LD_5V</text>
<text x="205.8" y="170.1">GREEN</text>
<text x="238.9" y="170.9">H9</text>
<text x="238.9" y="173.9">MOUNT-HOLE3.2</text>
<text x="254.1" y="170.9">H10</text>
<text x="254.1" y="173.9">MOUNT-HOLE3.2</text>
<text x="153.1" y="177.8">GND</text>
<text x="30.7" y="184.3" transform="rotate(-90 30.7 184.3)">J14-1</text>
<text x="35.8" y="184.3" transform="rotate(-90 35.8 184.3)">J14-2</text>
<text x="40.8" y="184.3" transform="rotate(-90 40.8 184.3)">J14-3</text>
<text x="88.6" y="182.1">+12V</text>
<text x="65" y="186.9" transform="rotate(-90 65 186.9)">J15-1</text>
<text x="71.3" y="188.1" transform="rotate(-90 71.3 188.1)">J15-2</text>
</g>
<g font-size="2.1">
<text x="37.9" y="29">1</text>
<text x="48.8" y="29">2</text>
<text x="37.9" y="31.5">3</text>
<text x="37.9" y="34">5</text>
<text x="48.8" y="31.5">4</text>
<text x="48.8" y="34">6</text>
<text x="36.7" y="41.6">11</text>
<text x="37.9" y="36.6">7</text>
<text x="37.9" y="39.1">9</text>
<text x="48.8" y="36.6">8</text>
<text x="48.8" y="39.1">10</text>
<text x="48.8" y="41.6">12</text>
<text x="36.7" y="44.2">13</text>
<text x="36.7" y="46.7">15</text>
<text x="48.8" y="44.2">14</text>
<text x="48.8" y="46.7">16</text>
<text x="90" y="48">22</text>
<text x="90" y="45.4">24</text>
<text x="90" y="42.9">26</text>
<text x="102.1" y="48">21</text>
<text x="102.1" y="45.4">23</text>
<text x="102.1" y="42.9">25</text>
<text x="166.2" y="46.7">26</text>
<text x="178.3" y="46.7">25</text>
<text x="199.7" y="46.6" transform="rotate(-90 199.7 46.6)">10</text>
<text x="202.2" y="45.5" transform="rotate(-90 202.2 45.5)">9</text>
<text x="204.8" y="45.5" transform="rotate(-90 204.8 45.5)">8</text>
<text x="207.3" y="45.5" transform="rotate(-90 207.3 45.5)">7</text>
<text x="209.8" y="45.5" transform="rotate(-90 209.8 45.5)">6</text>
<text x="212.4" y="45.5" transform="rotate(-90 212.4 45.5)">5</text>
<text x="214.9" y="45.5" transform="rotate(-90 214.9 45.5)">4</text>
<text x="217.5" y="45.5" transform="rotate(-90 217.5 45.5)">3</text>
<text x="220" y="45.5" transform="rotate(-90 220 45.5)">2</text>
<text x="222.5" y="45.5" transform="rotate(-90 222.5 45.5)">1</text>
<text x="239" y="45.5" transform="rotate(-90 239 45.5)">8</text>
<text x="241.6" y="45.5" transform="rotate(-90 241.6 45.5)">7</text>
<text x="244.1" y="45.5" transform="rotate(-90 244.1 45.5)">6</text>
<text x="246.7" y="45.5" transform="rotate(-90 246.7 45.5)">5</text>
<text x="249.2" y="45.5" transform="rotate(-90 249.2 45.5)">4</text>
<text x="251.7" y="45.5" transform="rotate(-90 251.7 45.5)">3</text>
<text x="254.3" y="45.5" transform="rotate(-90 254.3 45.5)">2</text>
<text x="256.8" y="45.5" transform="rotate(-90 256.8 45.5)">1</text>
<text x="36.7" y="49.2">17</text>
<text x="36.7" y="51.8">19</text>
<text x="48.8" y="49.2">18</text>
<text x="48.8" y="51.8">20</text>
<text x="90" y="53">18</text>
<text x="90" y="50.5">20</text>
<text x="102.1" y="53">17</text>
<text x="102.1" y="50.5">19</text>
<text x="166.2" y="51.8">22</text>
<text x="166.2" y="49.2">24</text>
<text x="178.3" y="51.8">21</text>
<text x="178.3" y="49.2">23</text>
<text x="36.7" y="54.3">21</text>
<text x="36.7" y="56.9">23</text>
<text x="36.7" y="59.4">25</text>
<text x="48.8" y="54.3">22</text>
<text x="48.8" y="56.9">24</text>
<text x="48.8" y="59.4">26</text>
<text x="90" y="58.1">14</text>
<text x="90" y="55.6">16</text>
<text x="102.1" y="58.1">13</text>
<text x="102.1" y="55.6">15</text>
<text x="166.2" y="59.4">16</text>
<text x="166.2" y="56.9">18</text>
<text x="166.2" y="54.3">20</text>
<text x="178.3" y="59.4">15</text>
<text x="178.3" y="56.9">17</text>
<text x="178.3" y="54.3">19</text>
<text x="36.7" y="61.9">27</text>
<text x="36.7" y="64.5">29</text>
<text x="48.8" y="61.9">28</text>
<text x="48.8" y="64.5">30</text>
<text x="90" y="63.2">10</text>
<text x="90" y="60.7">12</text>
<text x="91.2" y="65.7">8</text>
<text x="102.1" y="65.7">7</text>
<text x="102.1" y="63.2">9</text>
<text x="102.1" y="60.7">11</text>
<text x="166.2" y="64.5">12</text>
<text x="166.2" y="61.9">14</text>
<text x="178.3" y="64.5">11</text>
<text x="178.3" y="61.9">13</text>
<text x="36.7" y="67">31</text>
<text x="36.7" y="69.6">33</text>
<text x="48.8" y="67">32</text>
<text x="48.8" y="69.6">34</text>
<text x="91.2" y="70.8">4</text>
<text x="91.2" y="68.3">6</text>
<text x="102.1" y="70.8">3</text>
<text x="102.1" y="68.3">5</text>
<text x="166.2" y="67">10</text>
<text x="167.4" y="69.6">8</text>
<text x="178.3" y="69.6">7</text>
<text x="178.3" y="67">9</text>
<text x="36.7" y="72.1">35</text>
<text x="36.7" y="74.6">37</text>
<text x="36.7" y="77.2">39</text>
<text x="48.8" y="72.1">36</text>
<text x="48.8" y="74.6">38</text>
<text x="48.8" y="77.2">40</text>
<text x="91.2" y="73.4">2</text>
<text x="102.1" y="73.4">1</text>
<text x="167.4" y="77.2">2</text>
<text x="167.4" y="74.6">4</text>
<text x="167.4" y="72.1">6</text>
<text x="178.3" y="77.2">1</text>
<text x="178.3" y="74.6">3</text>
<text x="178.3" y="72.1">5</text>
<text x="202.2" y="86.1" transform="rotate(-90 202.2 86.1)">1</text>
<text x="204.8" y="86.1" transform="rotate(-90 204.8 86.1)">2</text>
<text x="207.3" y="86.1" transform="rotate(-90 207.3 86.1)">3</text>
<text x="209.8" y="86.1" transform="rotate(-90 209.8 86.1)">4</text>
<text x="212.4" y="86.1" transform="rotate(-90 212.4 86.1)">5</text>
<text x="214.9" y="86.1" transform="rotate(-90 214.9 86.1)">6</text>
<text x="217.5" y="86.1" transform="rotate(-90 217.5 86.1)">7</text>
<text x="220" y="86.1" transform="rotate(-90 220 86.1)">8</text>
<text x="240.3" y="86.1" transform="rotate(-90 240.3 86.1)">1</text>
<text x="242.9" y="86.1" transform="rotate(-90 242.9 86.1)">2</text>
<text x="245.4" y="86.1" transform="rotate(-90 245.4 86.1)">3</text>
<text x="247.9" y="86.1" transform="rotate(-90 247.9 86.1)">4</text>
<text x="250.5" y="86.1" transform="rotate(-90 250.5 86.1)">5</text>
<text x="253" y="86.1" transform="rotate(-90 253 86.1)">6</text>
<text x="81.7" y="96.2">1</text>
<text x="81.7" y="98.8">2</text>
<text x="81.7" y="101.3">3</text>
<text x="81.7" y="103.8">4</text>
<text x="166.1" y="107.7">P1</text>
<text x="150.4" y="112.7">P2</text>
<text x="155.4" y="113.8">P2</text>
<text x="161.1" y="108.8">P1</text>
<text x="161.1" y="113.8">P3</text>
<text x="166.1" y="112.7">P3</text>
<text x="32.2" y="130.5">2</text>
<text x="36.1" y="131.6">1</text>
<text x="45.5" y="131.6">2</text>
<text x="49.3" y="130.5">1</text>
<text x="122.4" y="129.2">1</text>
<text x="134.4" y="129.2">P2</text>
<text x="42.1" y="136.1" transform="rotate(-90 42.1 136.1)">3</text>
<text x="121.2" y="134.3">P1</text>
<text x="134.4" y="134.3">2</text>
<text x="41" y="140" transform="rotate(-90 41 140)">3</text>
<text x="98.2" y="143.2">5</text>
<text x="98.2" y="138.1">1</text>
<text x="102.1" y="139.2">IN</text>
<text x="108.5" y="139.2">OUT</text>
<text x="115.3" y="138.1">2</text>
<text x="115.3" y="143.2">4</text>
<text x="102.1" y="144.3">EN</text>
<text x="110.3" y="144.3">FB</text>
<text x="180.4" y="145.5">IN</text>
<text x="182.8" y="149.1">ADJ</text>
<text x="184.9" y="145.5">OUT</text>
<text x="107" y="150.1" transform="rotate(-90 107 150.1)">3</text>
<text x="109.5" y="150.1" transform="rotate(-90 109.5 150.1)">6</text>
<text x="143.8" y="153.3" transform="rotate(-90 143.8 153.3)">S1</text>
<text x="146.4" y="153.3" transform="rotate(-90 146.4 153.3)">P1</text>
<text x="144.9" y="158.4" transform="rotate(-90 144.9 158.4)">P2</text>
<text x="147.5" y="158.4" transform="rotate(-90 147.5 158.4)">P1</text>
<text x="143.8" y="167.8" transform="rotate(-90 143.8 167.8)">S2</text>
<text x="144.9" y="162.8" transform="rotate(-90 144.9 162.8)">P4</text>
<text x="146.4" y="167.8" transform="rotate(-90 146.4 167.8)">P2</text>
<text x="147.5" y="162.8" transform="rotate(-90 147.5 162.8)">P3</text>
<text x="84.9" y="179.8">P1</text>
<text x="89.9" y="178.7">P1</text>
</g>
<text font-size="2" x="107.3" y="147.4">GND</text>
<g font-size="1.8">
<text x="60.4" y="119.4">S9</text>
<text x="60.4" y="139.7">SLIDE SW</text>
</g>
<g font-size="1.4">
<text x="65.5" y="124.5">1</text>
<text x="60.4" y="127">3</text>
<text x="65.5" y="129.6">5</text>
<text x="60.4" y="135.9">4</text>
<text x="65.5" y="133.4">2</text>
<text x="65.5" y="137.2">6</text>
</g>
<g font-size=".6">
<text x="160.4" y="145">SpiceOrder 1</text>
<text x="165.5" y="145">SpiceOrder 2</text>
<text x="89.3" y="153.9">SpiceOrder 1</text>
<text x="120.3" y="155.1" transform="rotate(-90 120.3 155.1)">SpiceOrder 2</text>
<text x="89.3" y="161.5">SpiceOrder 2</text>
<text x="120.3" y="160.2" transform="rotate(-90 120.3 160.2)">SpiceOrder 1</text>
</g>
</svg>
